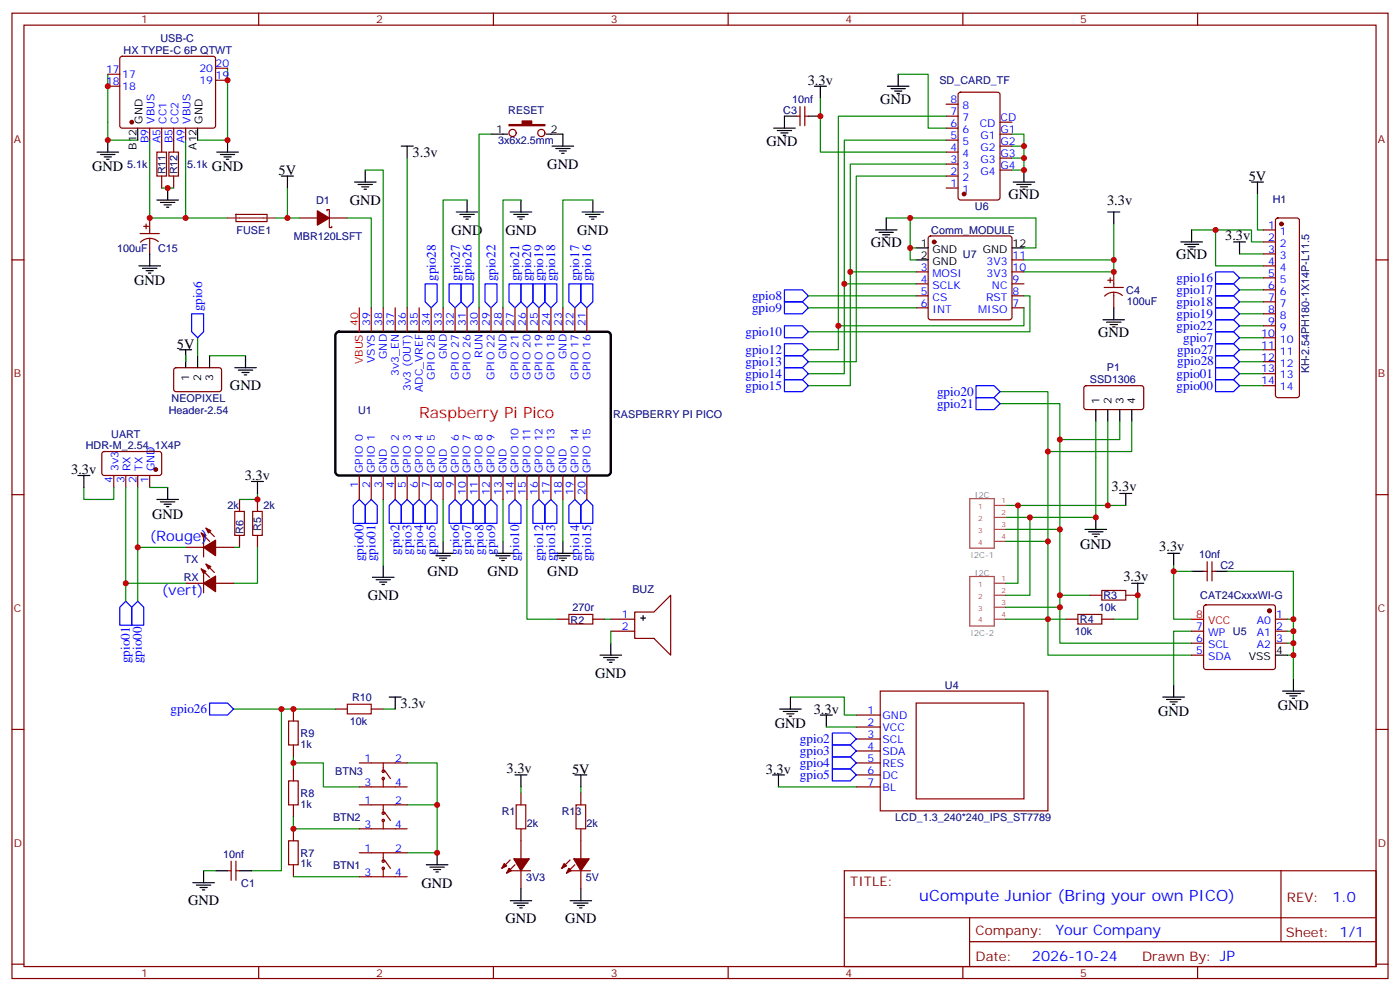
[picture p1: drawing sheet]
<svg xmlns="http://www.w3.org/2000/svg" width="412mm" height="292mm" viewBox="0 0 412 292" stroke-linecap="round" stroke-linejoin="round" font-family="sans-serif">
<g fill="none" stroke="#870000" stroke-width=".35">
<path d="M3.5 3.9h405.4v284.3h-405.4zM7.1 7.4h398.2v277.3h-398.2zM35.5 16.8l.5-.2h26.8l.5 .2 .2 .5-.1 20-.6 .4h-27.1l-.4-.7v-19.7zM76.2 3.9v3.5M145.3 3.9v3.5M214.5 3.9v3.5M283.6 3.9v3.5M352.8 3.9v3.5M31.7 25.4h3.6M31.7 21.9h3.6M44.1 37.7v3.6M47.6 37.7v7.1"/>
<path d="M51.2 37.7v7.1M54.7 37.7v3.6M63.5 20.1h3.5M63.5 23.6h3.5M234.6 34.2h1.1M235.7 31.4v5.6M237.1 34.2h1M237.1 31.4v5.6M278.7 30.7h3.5M278.7 34.2h3.5M278.7 37.7h3.5M282.5 27.4l.4-.2h11l.6 .4 .1 30.6-.5 .7h-11.2l-.6-.4-.1-30.6z"/>
<path d="M294.6 39.5h3.5M294.6 36h3.5M47.6 51.9v3.5M51.2 51.9v3.5M278.7 41.3h3.5M278.7 44.8h3.5M278.7 48.3h3.5M278.7 51.9h3.5M278.7 55.4h3.5M294.6 50.1h3.5M294.6 46.6h3.5M294.6 43h3.5"/>
<path d="M3.5 76.6h3.6M41.3 68.8h5.6M42.3 66.7h1.4M43 66v1.4M44.1 64.2v4.6M44.1 70.2v4.6M46.6 71.2a3.8 3.8 0 0 0-5.2 .1M69.5 63.2l9.1-.1 .1 2.1-9.2 .1zM88.2 64.2h5.3M96.3 62.1v-.4h.7v5.3h.7v-.3M97 64.2h5.3M273.6 69.7l.5-.2h23.3l.5 .2 .2 .5v23.3l-.2 .5-.5 .2h-23.3l-.5-.2-.2-.5v-23.3z"/>
<path d="M298.1 76.6h3.5M372.2 67.7h3.5M372.2 71.3h3.5M372.2 74.8h3.5M372.2 78.3h3.5M375.9 64.4l.5-.2h5.7l.5 .2 .2 .5v51.5l-.3 .5-.4 .2h-5.7l-.5-.2-.2-.5v-51.5zM405.3 76.6h3.6M109.4 90.7v7M112.9 90.7v7M116.4 90.7v7M119.9 90.7v7M123.5 90.7v7"/>
<path d="M127 90.7v7M130.5 90.7v7M134.1 90.7v7M137.6 90.7v7M141.1 90.7v7M144.6 90.7v7M148.2 90.7v7M151.7 90.7v7M155.2 90.7v7M158.7 90.7v7M162.3 90.7v7M165.8 90.7v7"/>
<path d="M169.3 90.7v7M172.9 90.7v7M269.9 80.1h3.5M269.9 83.6h3.5M269.9 87.1h3.5M269.9 90.7h3.5M298.1 80.1h3.5M298.1 83.6h3.5M298.1 87.1h3.5M298.1 90.7h3.5M325.3 84.7h5.6M326.3 82.6h1.4"/>
<path d="M327 81.8v1.5M328.1 80.1v4.6M328.1 86.1v4.6M330.6 87a3.8 3.8 0 0 0-5.2 .2M372.2 81.8h3.5M372.2 85.4h3.5M372.2 88.9h3.5M372.2 92.4h3.5M372.2 96h3.5M372.2 99.5h3.5M51.4 108.5l.5-.2 12.9 .1 .5 .6-.1 5.9-.6 .5-13-.1-.4-.6v-5.7zM319.5 113.8l.5-.2h16.5l.4 .7-.1 5.9-.6 .5-16.5-.1-.4-.7v-5.6z"/>
<path d="M372.2 103h3.5M372.2 106.5h3.5M372.2 110.1h3.5M372.2 113.6h3.5M30.2 133.2l.5-.2 16.5 .1 .4 .6v5.9l-.7 .5-16.5-.1-.4-.7v-5.6zM3.5 145.7h3.6M33.5 140.1v3.5M37 140.1v3.5M40.6 140.1v3.5M44.1 140.1v3.5M59.3 157l2.4 2.5M60 158.4v5.6"/>
<path d="M60.7 155.6l2.4 2.4M70.6 147.1v3.5M70.6 157.7v3.5M75.8 147.1v3.5M75.8 157.7v3.5M105.8 140.1v7M109.4 140.1v7M112.9 140.1v7M116.4 140.1v7M119.9 140.1v7M123.5 140.1v7M127 140.1v7"/>
<path d="M130.5 140.1v7M134.1 140.1v7M137.6 140.1v7M141.1 140.1v7M144.6 140.1v7M148.2 140.1v7M151.7 140.1v7M155.2 140.1v7M158.7 140.1v7M162.3 140.1v7M165.8 140.1v7M169.3 140.1v7"/>
<path d="M172.9 140.1v7M405.3 145.7h3.6M54.7 171.8h5.3M54.7 161.2h5.3M59.3 167.6l2.4 2.4M60 169v5.6M60.7 166.2l2.4 2.4M63.5 171.8h5.3M63.5 161.2h5.3M321 175.3h3.6M331.6 175.3h3.5M354.5 168.3h1.1"/>
<path d="M354.8 178.4l.4-.2h19.8l.5 .2 .2 .5v17.6l-.2 .5-.5 .2h-19.8l-.5-.2-.2-.5v-17.6zM355.6 165.5v5.6M357 165.5v5.6M357 168.3h1.1M164 182.4h3.6M174.6 182.4h3.6M179.9 182.4h7.1M179.9 185.9h7.1M187 180.3h5.6l5-5v17.7l-5-5h-5.6zM314 182.4h3.5M324.6 182.4h3.5M351 185.9h3.5"/>
<path d="M351 189.4h3.5M351 193h3.5M375.7 182.4h3.5M375.7 185.9h3.5M375.7 189.4h3.5M3.5 214.8h3.6M86.4 208.8v3.6M86.4 219.4v3.6M98.8 208.8h3.5M109.4 208.8h3.5M252.2 210.6h7.1M252.2 214.1h7.1"/>
<path d="M252.2 217.7h7.1M259.3 203.6h49.4v35.2h-49.4zM269.9 207.1h31.7v28.2h-31.7zM405.3 214.8h3.6M86.4 226.5v3.5M86.4 237.1v3.5M105.8 224.7h14.1M105.8 231.8h14.1M105.8 237.1h14.1M112.9 224.7v2.5M112.9 229.3v2.5M112.9 237.1v2.4"/>
<path d="M113.2 226.8l1.8 2.5M113.2 239.2l1.8 2.5M153.5 233.5v3.6M171.1 233.5v3.6M252.2 224.7h7.1M252.2 231.8h7.1M252.2 221.2h7.1M252.2 228.2h7.1M67 256.5h1.1M68.1 253.6v5.7M69.5 256.5h1.1M69.5 253.6v5.7"/>
<path d="M86.4 244.1v3.6M86.4 254.7v3.5M105.8 244.1h14.1M105.8 251.2h14.1M105.8 258.2h14.1M112.9 241.7v2.4M112.9 251.2v2.4M112.9 255.8v2.4M113.2 253.3l1.8 2.5M150.3 253.3l-2.5 2.5M150.6 256.5h5.7M151.7 254.7l-2.5 2.5"/>
<path d="M153.5 244.1v8.8M153.5 256.5v5.3M167.9 253.3l-2.4 2.5M168.3 256.5h5.6M169.3 254.7l-2.4 2.5M171.1 244.1v8.8M171.1 256.5v5.3M248.7 256.5h156.6v28.2h-156.6zM377.3 256.5v20.9M248.7 270.3h156.5M285.6 277.4h119.6M285.6 270.3v14.1"/>
<path d="M3.5 284h3.6M76.2 284.7v3.5M145.3 284.7v3.5M214.5 284.7v3.5M283.6 284.7v3.5M352.8 284.7v3.5M405.3 284h3.6"/>
<circle cx="151" cy="39.2" r="1.06"/>
<circle cx="159.5" cy="39.2" r="1.06"/>
<circle cx="112.9" cy="239.5" r=".35"/>
<circle cx="112.9" cy="227.2" r=".35"/>
<circle cx="112.9" cy="229.3" r=".35"/>
<circle cx="112.9" cy="253.6" r=".35"/>
<circle cx="112.9" cy="255.8" r=".35"/>
<circle cx="112.9" cy="241.7" r=".35"/>
</g>
<g fill="none" stroke="#008700" stroke-width=".35">
<path d="M31.7 21.9v19.4h8.9M67 20.1v21.2h-8.8M144.6 39.5h-3.5v51.2M241.7 28.9v15.9h37M264.6 21.9h8.8v15.8h5.3M278.7 34.2h-31.8v68.8h-8.8M298.1 39.5h3.5v3.5h-3.5M44.1 41.3v22.9h22.9M47.6 55.4h3.6M54.7 41.3v22.9M84.7 55.4v8.8h3.5M107.6 50.1h5.3v40.6"/>
<path d="M119.9 46.6v44.1M137.6 58.9h-7.1v31.8M153.5 58.9h-5.3v31.8M174.6 58.9h-8.8v31.8M278.7 41.3h-30v68.8h-10.6M278.7 48.3h-28.2v65.3h-12.4M278.7 51.9h-26.5v54.6h-14.1M301.6 46.6v3.5h-3.5M301.6 43v3.6h-3.5M370.4 57.2v10.5h1.8M81.1 64.2h3.6M102.3 64.2h7.1v26.5"/>
<path d="M261.1 64.2h7v8.8M268.1 64.2h37.1v8.8h-3.6M269.9 73h-1.8v3.6h1.8M301.6 76.6h26.5v3.5h-26.5M328.1 66v10.6M351 67.7h17.7v3.6h3.5M358.1 67.7v10.6h14.1M365.1 74.8h7.1M58.2 99.5v5.3M238.1 87.1h31.8M238.1 90.7h31.8M248.7 83.6h21.2"/>
<path d="M250.5 80.1h19.4M301.6 87.1h1.8v10.6h-65.3M301.6 90.7v5.3h-54.7M365.1 99.5h7.1M365.1 96h7.1M365.1 92.4h7.1M365.1 88.9h7.1M365.1 85.4h7.1M365.1 81.8h7.1M54.7 104.8v1.7M61.7 104.8h10.6M294.6 115.4h14.1v44.1"/>
<path d="M294.6 118.9h17.6v37M365.1 113.6h7.1M365.1 110.1h7.1M365.1 106.5h7.1M365.1 103h7.1M322.8 124.2v28.2h-26.5M326.3 124.2v24.7h-30M329.8 124.2v5.3h-17.6M333.4 124.2v8.8h-24.7M24.7 143.6v3.5h8.8v-3.5M37 143.6v33.5M40.6 143.6v33.5"/>
<path d="M44.1 143.6h5.3M75.8 145.3v1.8h-5.2M112.9 147.1v19.4M130.5 147.1v12.4M148.2 147.1v12.4M155.2 147.1v35.3h8.8M165.8 147.1v12.4M296.3 155.9h15.9v33.5h38.8M296.3 159.5h12.4v33.5h42.3M299.9 148.9v22.9h-3.6M303.4 152.4v22.9h-7.1M326.3 148.9h5.3"/>
<path d="M37 171.8h17.7M40.6 161.2h14.1M68.8 161.2h1.8M75.8 161.2v10.6h-7M296.3 178.9h15.9M312.2 175.3h8.8M335.1 175.3v7.1h-7M345.7 166.5v15.9h5.3M345.7 168.3h5.3M361.6 168.3h19.4v14.1M178.2 182.4h1.7M179.9 185.9v3.5"/>
<path d="M296.3 182.4h17.7M351 185.9h-5.3v15.9M379.2 193h1.8v7M379.2 182.4h1.8v3.5h-1.8M381 185.9v3.5h-1.8M381 189.4v3.6M68.8 208.8h30M82.9 208.8v47.7h-8.8M112.9 208.8h3.5M232.8 205.3h15.9v5.3h3.5M243.4 214.1h8.8M86.4 223v1.7h8.8v7.1h10.6"/>
<path d="M86.4 224.7v1.8M119.9 224.7h8.9v12.4M119.9 237.1h8.9v14.1h-8.9M153.5 231.8v1.7M171.1 231.8v1.7M229.3 231.8h22.9M60 256.5h3.5M86.4 240.6v3.5h19.4M86.4 258.2h19.4"/>
</g>
<g fill="#870000" stroke="#870000" stroke-width=".35">
<path d="M60.7 166.2l1.4 .7-.7 .7z"/>
<path d="M59.3 167.6l1.4 .7-.7 .7z"/>
<path d="M60 171.8l3.5-2.1v4.6z"/>
<path d="M60.7 155.6l1.4 .7-.7 .7z"/>
<path d="M59.3 157l1.4 .7-.7 .7z"/>
<path d="M60 161.2l3.5-2.1v4.6z"/>
<path d="M148.5 254.4l.7 .7-1.4 .7z"/>
<path d="M149.9 255.8l.7 .7-1.4 .7z"/>
<path d="M151.3 252.9h4.6l-2.4 3.6z"/>
<path d="M149.9 36.7h3.9v-1.1h2.8v1.1h3.9v.3h-10.6z"/>
<path d="M93.5 62.1l3.5 2.1-3.5 2.1z"/>
<path d="M166.2 254.4l.7 .7-1.4 .7z"/>
<path d="M167.6 255.8l.7 .7-1.4 .7z"/>
<path d="M169 252.9h4.6l-2.5 3.6z"/>
<circle cx="377.5" cy="66" r=".53"/>
<circle cx="373.9" cy="179.9" r=".53"/>
<circle cx="284" cy="57.2" r=".53"/>
<circle cx="275.2" cy="71.3" r=".53"/>
<circle cx="38.8" cy="36" r=".53"/>
<circle cx="45.9" cy="138.3" r=".53"/>
</g>
<g fill="none" stroke="#a10000" stroke-width=".35">
<path d="M46.2 44.8h2.8v7.1h-2.8zM49.7 44.8h2.9v7.1h-2.9zM69.1 150.6h2.9v7.1h-2.9zM74.4 150.6h2.9v7.1h-2.9zM324.6 173.9h7v2.8h-7zM167.6 181h7v2.8h-7zM317.5 181h7.1v2.8h-7.1zM85 212.4h2.8v7h-2.8zM102.3 207.4h7.1v2.9h-7.1zM85 230h2.8v7.1h-2.8zM152 237.1h2.9v7h-2.9zM169.7 237.1h2.8v7h-2.8z"/>
<path d="M85 247.7h2.8v7h-2.8z"/>
</g>
<g fill="none" stroke="#000" stroke-width=".35">
<path d="M40.6 37.7v3.6M58.2 37.7v3.6M144.6 39.5h5M160.9 39.5h4.9v3.5M227.9 37.7h6.3M229 38.5h4.2M230 39.2h2.1M230.7 39.9h.7M234.6 34.2h-3.5v3.5M238.1 34.2h3.6M239.9 25.4h3.5M241.7 25.4v3.5"/>
<path d="M261.4 25.4h6.4M262.5 26.1h4.2M263.5 26.8h2.1M264.2 27.5h.7M264.6 21.9v3.5M28.6 44.8h6.3M29.6 45.5h4.3M30.7 46.2h2.1M31.4 46.9h.7M31.7 41.3v3.5M46.2 58.9h6.4M47.3 59.6h4.2"/>
<path d="M49.4 55.4v3.5M63.9 44.8h6.3M64.9 45.5h4.2M66 46.2h2.1M66.7 46.9h.7M67 41.3v3.5M82.9 51.9h3.5M84.7 51.9v3.5M104.4 53.6h6.4M105.5 54.3h4.2M106.5 55h2.2M107.2 55.7h.7"/>
<path d="M107.6 50.1v3.5M118.2 43h3.5M119.9 43v3.6M137.6 58.9v3.5M153.5 58.9v3.5M162.6 43h6.4M163.7 43.7h4.2M164.7 44.5h2.2M165.5 45.2h.7M174.6 58.9v3.5M298.4 53.6h6.4M299.5 54.3h4.2"/>
<path d="M300.6 55h2.1M301.3 55.7h.7M301.6 50.1v3.5M368.7 53.6h3.5M370.4 53.6v3.6M40.9 78.3h6.4M42 79h4.2M43 79.7h2.2M44.1 74.8v3.5M48.3 60.3h2.1M49 61h.7M134.4 62.4h6.4"/>
<path d="M135.5 63.1h4.2M136.5 63.9h2.1M137.2 64.6h.7M150.3 62.4h6.3M151.3 63.1h4.3M152.4 63.9h2.1M153.1 64.6h.7M171.4 62.4h6.4M172.5 63.1h4.2M173.6 63.9h2.1M174.3 64.6h.7M257.9 67.7h6.3"/>
<path d="M258.9 68.4h4.3M260 69.1h2.1M260.7 69.9h.7M261.1 64.2v3.5M269.9 73h3.5M269.9 76.6h3.5M298.1 73h3.5M326.3 62.4h3.5M328.1 62.4v3.6M347.8 71.3h6.4M348.9 72h4.2M350 72.7h2.1"/>
<path d="M350.7 73.4h.7M351 67.7v3.6M363.4 71.3h3.5M365.1 71.3v3.5M43.7 80.4h.7M324.9 94.2h6.4M326 94.9h4.2M327 95.6h2.1M327.7 96.3h.7M328.1 90.7v3.5M52.9 103h3.5M54.7 103v5.3"/>
<path d="M58.2 104.8v3.5M61.7 104.8v3.5M69.1 108.3h6.4M70.2 109h4.2M71.3 109.7h2.1M72 110.4h.7M72.3 104.8v3.5M322.8 120.7v3.5M326.3 120.7v3.5M329.8 120.7v3.5M333.4 120.7v3.5M22.9 140.1h3.6"/>
<path d="M24.7 140.1v3.5M46.2 147.1h6.4M47.3 147.8h4.2M48.3 148.5h2.1M49 149.2h.7M49.4 143.6v3.5M74.1 141.8h3.5M75.8 141.8v3.5M130.5 159.5v3.5M148.2 159.5v3.5M165.8 159.5v3.5M319.6 155.9h6.4"/>
<path d="M320.7 156.6h4.2M321.7 157.3h2.1M322.4 158h.7M322.8 152.4v3.5M329.8 145.3h3.6M331.6 145.3v3.6M109.7 170h6.4M110.8 170.7h4.2M111.8 171.5h2.1M112.5 172.2h.7M112.9 166.5v3.5M127.4 163h6.3"/>
<path d="M128.4 163.7h4.2M129.5 164.4h2.1M130.2 165.1h.7M145 163h6.3M146 163.7h4.3M147.1 164.4h2.1M147.8 165.1h.7M162.6 163h6.4M163.7 163.7h4.2M164.7 164.4h2.2M165.5 165.1h.7M333.4 171.8h3.5"/>
<path d="M335.1 171.8v3.5M344 163h3.5M345.7 163v3.5M351 168.3h3.5M358.1 168.3h3.5M176.7 193h6.4M177.8 193.7h4.2M178.9 194.4h2.1M179.6 195.1h.7M179.9 189.4v3.6M188.7 182h1.4M189.4 181.3v1.4"/>
<path d="M375.7 193h3.5M114.7 205.3h3.5M116.4 205.3v3.5M229.7 208.8h6.3M230.7 209.6h4.2M231.8 210.3h2.1M232.5 211h.7M232.8 205.3v3.5M241.7 210.6h3.5M243.4 210.6v3.5M342.5 205.3h6.4M343.6 206h4.2"/>
<path d="M344.7 206.7h2.1M345.4 207.4h.7M345.7 201.8v3.5M377.8 203.6h6.4M378.9 204.3h4.2M379.9 205h2.2M380.6 205.7h.8M381 200v3.6M151.7 228.2h3.5M153.5 228.2v3.6M169.3 228.2h3.6M171.1 228.2v3.6"/>
<path d="M227.5 228.2h3.6M229.3 228.2v3.6M56.8 260h6.3M60 256.5v3.5M63.5 256.5h3.5M70.6 256.5h3.5M125.6 254.7h6.3M126.6 255.4h4.3M127.7 256.1h2.1M128.4 256.8h.7M128.8 251.2v3.5M57.9 260.7h4.2"/>
<path d="M58.9 261.4h2.1M59.6 262.1h.7M150.3 265.3h6.3M151.3 266h4.3M152.4 266.7h2.1M153.1 267.4h.7M153.5 261.8v3.5M167.9 265.3h6.4M169 266h4.2M170 266.7h2.2M170.7 267.4h.7M171.1 261.8v3.5"/>
</g>
<g fill="none" stroke="#00f" stroke-width=".35">
<path d="M56.4 92.4h3.6v5.3l-1.8 1.8-1.8-1.8zM125.2 83.6h3.6v5.3l-1.8 1.8-1.8-1.8zM132.3 83.6h3.5v5.3l-1.7 1.8-1.8-1.8zM135.8 83.6h3.5v5.3l-1.7 1.8-1.8-1.8zM142.9 83.6h3.5v5.3l-1.8 1.8-1.7-1.8zM149.9 83.6h3.6v5.3l-1.8 1.8-1.8-1.8zM153.5 83.6h3.5v5.3l-1.8 1.8-1.7-1.8zM157 83.6h3.5v5.3l-1.8 1.8-1.7-1.8zM160.5 83.6h3.5v5.3l-1.7 1.8-1.8-1.8zM167.6 83.6h3.5v5.3l-1.8 1.8-1.7-1.8zM171.1 83.6h3.5v5.3l-1.7 1.8-1.8-1.8zM231.1 96h5.3l1.7 1.7-1.7 1.8h-5.3z"/>
<path d="M231.1 85.4h5.3l1.7 1.7-1.7 1.8h-5.3zM231.1 88.9h5.3l1.7 1.8-1.7 1.7h-5.3zM358.1 80.1h5.3l1.7 1.7-1.7 1.8h-5.3zM358.1 87.1h5.3l1.7 1.8-1.7 1.8h-5.3zM358.1 83.6h5.3l1.7 1.8-1.7 1.7h-5.3zM358.1 90.7h5.3l1.7 1.7-1.7 1.8h-5.3zM358.1 94.2h5.3l1.7 1.8-1.7 1.7h-5.3zM358.1 97.7h5.3l1.7 1.8-1.7 1.7h-5.3zM231.1 101.2h5.3l1.7 1.8-1.7 1.8h-5.3zM231.1 108.3h5.3l1.7 1.8-1.7 1.7h-5.3zM231.1 104.8h5.3l1.7 1.7-1.7 1.8h-5.3zM231.1 111.8h5.3l1.7 1.8-1.7 1.8h-5.3z"/>
<path d="M287.5 113.6h5.3l1.8 1.8-1.8 1.7h-5.3zM287.5 117.1h5.3l1.8 1.8-1.8 1.8h-5.3zM358.1 101.2h5.3l1.7 1.8-1.7 1.8h-5.3zM358.1 104.8h5.3l1.7 1.7-1.7 1.8h-5.3zM358.1 108.3h5.3l1.7 1.8-1.7 1.7h-5.3zM358.1 111.8h5.3l1.7 1.8-1.7 1.8h-5.3zM105.8 147.1l1.8 1.8v5.3h-3.5v-5.3zM109.4 147.1l1.7 1.8v5.3h-3.5v-5.3zM116.4 147.1l1.8 1.8v5.3h-3.5v-5.3zM119.9 147.1l1.8 1.8v5.3h-3.5v-5.3zM123.5 147.1l1.7 1.8v5.3h-3.5v-5.3zM127 147.1l1.8 1.8v5.3h-3.6v-5.3z"/>
<path d="M134.1 147.1l1.7 1.8v5.3h-3.5v-5.3zM137.6 147.1l1.7 1.8v5.3h-3.5v-5.3zM141.1 147.1l1.8 1.8v5.3h-3.6v-5.3zM144.6 147.1l1.8 1.8v5.3h-3.5v-5.3zM151.7 147.1l1.8 1.8v5.3h-3.6v-5.3zM158.7 147.1l1.8 1.8v5.3h-3.5v-5.3zM162.3 147.1l1.7 1.8v5.3h-3.5v-5.3zM169.3 147.1l1.8 1.8v5.3h-3.5v-5.3zM172.9 147.1l1.7 1.8v5.3h-3.5v-5.3zM37 177.1l1.8 1.8v5.3h-3.5v-5.3zM40.6 177.1l1.7 1.8v5.3h-3.5v-5.3zM61.7 207.1h5.3l1.8 1.7-1.8 1.8h-5.3z"/>
<path d="M245.2 215.9h5.3l1.7 1.8-1.7 1.7h-5.3zM245.2 219.4h5.3l1.7 1.8-1.7 1.8h-5.3zM245.2 223h5.3l1.7 1.7-1.7 1.8h-5.3zM245.2 226.5h5.3l1.7 1.7-1.7 1.8h-5.3z"/>
</g>
<path d="M285.7 146.9h7.2v14.6h-7.2zM292.9 148.9h3.4M292.9 152.4h3.4M292.9 155.9h3.4M292.9 159.5h3.4M285.7 169.8h7.2v14.6h-7.2zM292.9 171.8h3.4M292.9 175.3h3.4M292.9 178.9h3.4M292.9 182.4h3.4" fill="none" stroke="#a64a4a" stroke-width=".35"/>
<path d="M105.8 90.7v7M351 182.4h3.5" fill="none" stroke="#f00" stroke-width=".35"/>
<path d="M67 64.2h14.1" fill="none" stroke="#8c2424" stroke-width=".35"/>
<path d="M99 98.2l.8-.5 79.4 .1 .5 .4 .2 .6v40.5l-.5 .5-.5 .3-79.4-.1-.5-.4-.2-.6v-40.2z" fill="none" stroke="#000" stroke-width=".71"/>
<g fill="#c00">
<circle cx="308.7" cy="133" r=".88"/>
<circle cx="312.2" cy="129.5" r=".88"/>
<circle cx="312.2" cy="175.3" r=".88"/>
<circle cx="308.7" cy="182.4" r=".88"/>
<circle cx="308.7" cy="159.5" r=".88"/>
<circle cx="335.1" cy="175.3" r=".88"/>
<circle cx="381" cy="185.9" r=".88"/>
<circle cx="381" cy="193" r=".88"/>
<circle cx="381" cy="189.4" r=".88"/>
<circle cx="86.4" cy="208.8" r=".88"/>
<circle cx="86.4" cy="244.1" r=".88"/>
<circle cx="82.9" cy="208.8" r=".88"/>
<circle cx="86.4" cy="224.7" r=".88"/>
<circle cx="128.8" cy="237.1" r=".88"/>
<circle cx="128.8" cy="251.2" r=".88"/>
<circle cx="246.9" cy="96" r=".88"/>
<circle cx="301.6" cy="50.1" r=".88"/>
<circle cx="301.6" cy="46.6" r=".88"/>
<circle cx="301.6" cy="43" r=".88"/>
<circle cx="268.1" cy="73" r=".88"/>
<circle cx="268.1" cy="64.2" r=".88"/>
<circle cx="328.1" cy="76.6" r=".88"/>
<circle cx="248.7" cy="83.6" r=".88"/>
<circle cx="250.5" cy="80.1" r=".88"/>
<circle cx="67" cy="41.3" r=".88"/>
<circle cx="67" cy="23.6" r=".88"/>
<circle cx="31.8" cy="25.4" r=".88"/>
<circle cx="31.8" cy="41.3" r=".88"/>
<circle cx="345.7" cy="168.3" r=".88"/>
<circle cx="381" cy="182.4" r=".88"/>
<circle cx="358.1" cy="67.7" r=".88"/>
<circle cx="322.8" cy="152.4" r=".88"/>
<circle cx="312.2" cy="155.9" r=".88"/>
<circle cx="312.2" cy="178.9" r=".88"/>
<circle cx="303.4" cy="152.4" r=".88"/>
<circle cx="299.9" cy="148.9" r=".88"/>
<circle cx="326.3" cy="148.9" r=".88"/>
<circle cx="40.6" cy="161.2" r=".88"/>
<circle cx="37" cy="171.8" r=".88"/>
<circle cx="75.8" cy="147.1" r=".88"/>
<circle cx="54.7" cy="64.2" r=".88"/>
<circle cx="49.4" cy="55.4" r=".88"/>
<circle cx="84.7" cy="64.2" r=".88"/>
<circle cx="44.1" cy="64.2" r=".88"/>
<circle cx="328.1" cy="80.1" r=".88"/>
<circle cx="241.7" cy="34.2" r=".88"/>
</g>
<text font-size="4.6" fill="#f00" x="123.5" y="123.1">Raspberry Pi Pico</text>
<text font-size="4.6" fill="#00f" x="270.8" y="265.5">uCompute Junior (Bring your own PICO)</text>
<g font-size="4.2">
<text x="237.9" y="25">3.3v</text>
<text x="259.3" y="30.7">GND</text>
<text x="121.5" y="46.2">3.3v</text>
<text x="225.8" y="43">GND</text>
<text x="27.2" y="50.4">GND</text>
<text x="62.4" y="50.4">GND</text>
<text x="82.1" y="51.5">5V</text>
<text x="161.2" y="49.7">GND</text>
<text x="367.8" y="53.3">5V</text>
<text x="297" y="58.6">GND</text>
<text x="103" y="60.3">GND</text>
<text x="326.1" y="60.3">3.3v</text>
<text x="133" y="69.1">GND</text>
<text x="148.9" y="69.1">GND</text>
<text x="170" y="69.1">GND</text>
<text x="360.9" y="70.6">3.3v</text>
<text x="256.5" y="72.7">GND</text>
<text x="346.4" y="76.2">GND</text>
<text x="39.5" y="84">GND</text>
<text x="323.5" y="99.2">GND</text>
<text x="52.1" y="102.7">5V</text>
<text x="67.7" y="115">GND</text>
<text x="21" y="139.7">3.3v</text>
<text x="72.1" y="141.4">3.3v</text>
<text x="327.4" y="144.6">3.3v</text>
<text x="44.8" y="152.8">GND</text>
<text x="318.2" y="161.6">GND</text>
<text x="341.5" y="162.3">3.3v</text>
<text x="125.9" y="169.7">GND</text>
<text x="143.6" y="169.7">GND</text>
<text x="161.2" y="169.7">GND</text>
<text x="330.9" y="171.1">3.3v</text>
<text x="108.3" y="176.7">GND</text>
<text x="175.3" y="199.7">GND</text>
<text x="118" y="208.5">3.3v</text>
<text x="376.4" y="209.2">GND</text>
<text x="228.2" y="214.5">GND</text>
<text x="239.7" y="210.3">3.3v</text>
<text x="341.1" y="211">GND</text>
<text x="149.2" y="227.5">3.3v</text>
<text x="168.5" y="227.9">5V</text>
<text x="225.6" y="227.9">3.3v</text>
<text x="124.2" y="261.4">GND</text>
<text x="55.4" y="266.7">GND</text>
<text x="148.9" y="272">GND</text>
<text x="166.5" y="272">GND</text>
</g>
<g font-size="4.2" fill="#00f">
<text x="44.1" y="159.5">(Rouge)</text>
<text x="47.6" y="175.3">(vert)</text>
<text x="392.5" y="265.7">1.0</text>
<text x="310.9" y="275.3">Your Company</text>
<text x="304" y="283.1">2026-10-24</text>
</g>
<g font-size="3.9" fill="#00f">
<text x="128.4" y="82.8" transform="rotate(-90 128.4 82.8)">gpio28</text>
<text x="135.5" y="82.8" transform="rotate(-90 135.5 82.8)">gpio27</text>
<text x="138.9" y="82.9" transform="rotate(-90 138.9 82.9)">gpio26</text>
<text x="145.9" y="82.9" transform="rotate(-90 145.9 82.9)">gpio22</text>
<text x="153" y="82.9" transform="rotate(-90 153 82.9)">gpio21</text>
<text x="156.5" y="82.9" transform="rotate(-90 156.5 82.9)">gpio20</text>
<text x="160" y="82.9" transform="rotate(-90 160 82.9)">gpio19</text>
<text x="163.6" y="82.9" transform="rotate(-90 163.6 82.9)">gpio18</text>
<text x="170.6" y="82.9" transform="rotate(-90 170.6 82.9)">gpio17</text>
<text x="174.2" y="82.9" transform="rotate(-90 174.2 82.9)">gpio16</text>
<text x="346.6" y="83.1">gpio16</text>
<text x="221.5" y="88.4">gpio8</text>
<text x="346.6" y="86.6">gpio17</text>
<text x="59.6" y="91.7" transform="rotate(-90 59.6 91.7)">gpio6</text>
<text x="221.5" y="91.9">gpio9</text>
<text x="346.6" y="90.1">gpio18</text>
<text x="346.6" y="93.7">gpio19</text>
<text x="219.6" y="99">gpio10</text>
<text x="346.6" y="97.2">gpio22</text>
<text x="348.5" y="100.6">gpio7</text>
<text x="219.6" y="104.3">gpio12</text>
<text x="219.6" y="107.8">gpio13</text>
<text x="346.8" y="104.1">gpio27</text>
<text x="346.8" y="107.7">gpio28</text>
<text x="219.6" y="111.3">gpio14</text>
<text x="346.6" y="111.3">gpio01</text>
<text x="219.6" y="114.9">gpio15</text>
<text x="276" y="116.6">gpio20</text>
<text x="346.6" y="114.8">gpio00</text>
<text x="276" y="120.1">gpio21</text>
<text x="107.1" y="165.3" transform="rotate(-90 107.1 165.3)">gpio00</text>
<text x="110.6" y="165.3" transform="rotate(-90 110.6 165.3)">gpio01</text>
<text x="117.7" y="163.4" transform="rotate(-90 117.7 163.4)">gpio2</text>
<text x="121.2" y="163.4" transform="rotate(-90 121.2 163.4)">gpio3</text>
<text x="124.7" y="163.4" transform="rotate(-90 124.7 163.4)">gpio4</text>
<text x="128.2" y="163.4" transform="rotate(-90 128.2 163.4)">gpio5</text>
<text x="135.3" y="163.4" transform="rotate(-90 135.3 163.4)">gpio6</text>
<text x="138.7" y="163.4" transform="rotate(-90 138.7 163.4)">gpio7</text>
<text x="142.4" y="163.4" transform="rotate(-90 142.4 163.4)">gpio8</text>
<text x="145.9" y="163.4" transform="rotate(-90 145.9 163.4)">gpio9</text>
<text x="153" y="165.3" transform="rotate(-90 153 165.3)">gpio10</text>
<text x="160" y="165.3" transform="rotate(-90 160 165.3)">gpio12</text>
<text x="163.5" y="165.3" transform="rotate(-90 163.5 165.3)">gpio13</text>
<text x="170.6" y="165.3" transform="rotate(-90 170.6 165.3)">gpio14</text>
<text x="174.1" y="165.3" transform="rotate(-90 174.1 165.3)">gpio15</text>
<text x="38.3" y="195.3" transform="rotate(-90 38.3 195.3)">gpio01</text>
<text x="41.8" y="195.3" transform="rotate(-90 41.8 195.3)">gpio00</text>
<text x="50.2" y="210.1">gpio26</text>
<text x="235.6" y="218.9">gpio2</text>
<text x="235.6" y="222.4">gpio3</text>
<text x="235.6" y="226">gpio4</text>
<text x="235.6" y="229.5">gpio5</text>
</g>
<g font-size="3.9" fill="#800">
<text x="250.5" y="261.1">TITLE:</text>
<text x="379.1" y="265.7">REV:</text>
<text x="287.4" y="275.3">Company:</text>
<text x="378.7" y="275.9">Sheet: 1/1</text>
<text x="287.4" y="282.9">Date:</text>
<text x="336.4" y="283">Drawn By: JP</text>
</g>
<g font-size="3.2" fill="#800">
<text x="41.6" y="6.9">1</text>
<text x="110.8" y="6.9">2</text>
<text x="179.9" y="6.9">3</text>
<text x="249.1" y="6.9">4</text>
<text x="318.2" y="6.9">5</text>
<text x="4.1" y="42">A</text>
<text x="405.9" y="42">A</text>
<text x="4.1" y="111.1">B</text>
<text x="405.9" y="111.1">B</text>
<text x="4.1" y="180.3">C</text>
<text x="405.9" y="180.3">C</text>
<text x="4.1" y="249.4">D</text>
<text x="405.9" y="249.4">D</text>
<text x="41.6" y="287.7">1</text>
<text x="110.8" y="287.7">2</text>
<text x="179.9" y="287.7">3</text>
<text x="249.1" y="287.7">4</text>
<text x="318.2" y="287.7">5</text>
</g>
<g font-size="3.2" fill="#000080">
<text x="36.4" y="16">HX TYPE-C 6P QTWT</text>
<text x="47.3" y="12.3">USB-C</text>
<text x="276.7" y="24.8">SD_CARD_TF</text>
<text x="149.7" y="33.6">RESET</text>
<text x="230.7" y="33.6">C3</text>
<text x="233.3" y="30.3">10nf</text>
<text x="146.7" y="42.4">3x6x2.5mm</text>
<text x="37.5" y="49.5">5.1k</text>
<text x="48.8" y="51.4" transform="rotate(-90 48.8 51.4)">R11</text>
<text x="52.3" y="51.3" transform="rotate(-90 52.3 51.3)">R12</text>
<text x="55.1" y="49.5">5.1k</text>
<text x="374.9" y="59.9">H1</text>
<text x="93.1" y="60">D1</text>
<text x="287.2" y="61.8">U6</text>
<text x="69.7" y="68.9">FUSE1</text>
<text x="86.6" y="70.6">MBR120LSFT</text>
<text x="274.3" y="68.9">Comm_MODULE</text>
<text x="34.5" y="74.2">100uF</text>
<text x="46.6" y="74.1">C15</text>
<text x="283.6" y="76">U7</text>
<text x="331.8" y="86.5">C4</text>
<text x="331.9" y="89.7">100uF</text>
<text x="321" y="112.9">SSD1306</text>
<text x="326.1" y="109.4">P1</text>
<text x="385.6" y="110" transform="rotate(-90 385.6 110)">KH-2.54PH180-1X14P-L11.5</text>
<text x="50.5" y="118.3">NEOPIXEL</text>
<text x="49.7" y="121.8">Header-2.54</text>
<text x="105.5" y="121.8">U1</text>
<text x="180.6" y="123.2">RASPBERRY PI PICO</text>
<text x="32.8" y="128.9">UART</text>
<text x="25.3" y="132.3">HDR-M_2.54_1X4P</text>
<text x="67" y="150">2k</text>
<text x="77.6" y="150">2k</text>
<text x="71.7" y="157.2" transform="rotate(-90 71.7 157.2)">R6</text>
<text x="77" y="156.3" transform="rotate(-90 77 156.3)">R5</text>
<text x="54.3" y="165.9">TX</text>
<text x="353.3" y="164.4">10nf</text>
<text x="359.5" y="167.7">C2</text>
<text x="54.2" y="171.2">RX</text>
<text x="168.7" y="180">270r</text>
<text x="186.3" y="174.7">BUZ</text>
<text x="325.1" y="176.5">R3</text>
<text x="353.6" y="176.5">CAT24CxxxWI-G</text>
<text x="168.1" y="183.8">R2</text>
<text x="318.1" y="183.5">R4</text>
<text x="323.7" y="180">10k</text>
<text x="316.6" y="187.1">10k</text>
<text x="363.2" y="187.1">U5</text>
<text x="278.4" y="202.9">U4</text>
<text x="103.7" y="206.5">R10</text>
<text x="103.1" y="213.5">10k</text>
<text x="88.5" y="220.2">1k</text>
<text x="88.5" y="217.1">R9</text>
<text x="98.8" y="228.2">BTN3</text>
<text x="88.5" y="237.9">1k</text>
<text x="88.5" y="234.7">R8</text>
<text x="98.1" y="241.8">BTN2</text>
<text x="147.8" y="240">R1</text>
<text x="155.1" y="243.5">2k</text>
<text x="165.5" y="240">R13</text>
<text x="172.8" y="243.5">2k</text>
<text x="263.7" y="241.7">LCD_1.3_240*240_IPS_ST7789</text>
<text x="65.8" y="252.6">10nf</text>
<text x="88.5" y="255.5">1k</text>
<text x="88.5" y="252.4">R7</text>
<text x="98.1" y="255.9">BTN1</text>
<text x="71.1" y="261.1">C1</text>
<text x="155" y="259.4">3V3</text>
<text x="172.6" y="259.4">5V</text>
</g>
<g font-size="3.2" fill="#00f">
<text x="31.2" y="21.5">17</text>
<text x="36" y="22.9">17</text>
<text x="58.8" y="21.2">20</text>
<text x="63.5" y="19.8">20</text>
<text x="63.5" y="23.3">19</text>
<text x="31.2" y="25">18</text>
<text x="36" y="26.5">18</text>
<text x="58.8" y="24.7">19</text>
<text x="280" y="30.3">8</text>
<text x="280" y="33.9">7</text>
<text x="283.5" y="32.1">8</text>
<text x="283.5" y="35.6">7</text>
<text x="294.7" y="35.6">CD</text>
<text x="45.5" y="36.4" transform="rotate(-90 45.5 36.4)">VBUS</text>
<text x="49" y="36.4" transform="rotate(-90 49 36.4)">CC1</text>
<text x="52.6" y="36.4" transform="rotate(-90 52.6 36.4)">CC2</text>
<text x="56.1" y="36.4" transform="rotate(-90 56.1 36.4)">VBUS</text>
<text x="280" y="37.4">6</text>
<text x="280" y="40.9">5</text>
<text x="283.5" y="39.2">6</text>
<text x="288.6" y="37.4">CD</text>
<text x="288.8" y="40.9">G1</text>
<text x="294.7" y="39.2">G1</text>
<text x="43.7" y="42.1" transform="rotate(-90 43.7 42.1)">B9</text>
<text x="47.3" y="42.1" transform="rotate(-90 47.3 42.1)">A5</text>
<text x="50.8" y="42.1" transform="rotate(-90 50.8 42.1)">B5</text>
<text x="54.3" y="42.1" transform="rotate(-90 54.3 42.1)">A9</text>
<text x="280" y="44.5">4</text>
<text x="280" y="48">3</text>
<text x="283.5" y="42.7">5</text>
<text x="283.5" y="46.2">4</text>
<text x="288.8" y="48">G3</text>
<text x="288.8" y="44.5">G2</text>
<text x="294.7" y="46.2">G3</text>
<text x="294.7" y="42.7">G2</text>
<text x="280" y="51.5">2</text>
<text x="283.5" y="49.7">3</text>
<text x="283.5" y="53.3">2</text>
<text x="288.8" y="51.5">G4</text>
<text x="294.7" y="49.7">G4</text>
<text x="280" y="55">1</text>
<text x="283.5" y="56.8">1</text>
<text x="373.5" y="67.4">1</text>
<text x="373.5" y="70.9">2</text>
<text x="377" y="69.1">1</text>
<text x="290.6" y="78">3V3</text>
<text x="298.3" y="76.2">11</text>
<text x="373.5" y="74.4">3</text>
<text x="373.5" y="78">4</text>
<text x="377" y="72.7">2</text>
<text x="377" y="76.2">3</text>
<text x="271.2" y="79.7">3</text>
<text x="271.2" y="83.3">4</text>
<text x="274.7" y="81.5">MOSI</text>
<text x="290.6" y="81.5">3V3</text>
<text x="298.3" y="83.3">9</text>
<text x="298.3" y="79.7">10</text>
<text x="373.5" y="81.5">5</text>
<text x="377" y="79.7">4</text>
<text x="377" y="83.3">5</text>
<text x="271.2" y="86.8">5</text>
<text x="274.7" y="85">SCLK</text>
<text x="274.7" y="88.5">CS</text>
<text x="290.5" y="88.5">RST</text>
<text x="292.2" y="85">NC</text>
<text x="298.3" y="86.8">8</text>
<text x="373.5" y="85">6</text>
<text x="373.5" y="88.5">7</text>
<text x="377" y="86.8">6</text>
<text x="109" y="96" transform="rotate(-90 109 96)">39</text>
<text x="112.5" y="96" transform="rotate(-90 112.5 96)">38</text>
<text x="116.1" y="96" transform="rotate(-90 116.1 96)">37</text>
<text x="119.6" y="96" transform="rotate(-90 119.6 96)">36</text>
<text x="123.1" y="96" transform="rotate(-90 123.1 96)">35</text>
<text x="126.6" y="96" transform="rotate(-90 126.6 96)">34</text>
<text x="130.2" y="96" transform="rotate(-90 130.2 96)">33</text>
<text x="133.7" y="96" transform="rotate(-90 133.7 96)">32</text>
<text x="137.2" y="96" transform="rotate(-90 137.2 96)">31</text>
<text x="140.8" y="96" transform="rotate(-90 140.8 96)">30</text>
<text x="144.3" y="96" transform="rotate(-90 144.3 96)">29</text>
<text x="147.8" y="96" transform="rotate(-90 147.8 96)">28</text>
<text x="151.3" y="96" transform="rotate(-90 151.3 96)">27</text>
<text x="154.9" y="96" transform="rotate(-90 154.9 96)">26</text>
<text x="158.4" y="96" transform="rotate(-90 158.4 96)">25</text>
<text x="161.9" y="96" transform="rotate(-90 161.9 96)">24</text>
<text x="165.5" y="96" transform="rotate(-90 165.5 96)">23</text>
<text x="169" y="96" transform="rotate(-90 169 96)">22</text>
<text x="172.5" y="96" transform="rotate(-90 172.5 96)">21</text>
<text x="271.2" y="90.3">6</text>
<text x="274.7" y="92.1">INT</text>
<text x="288.1" y="92.1">MISO</text>
<text x="298.3" y="90.3">7</text>
<text x="373.5" y="92.1">8</text>
<text x="373.5" y="95.6">9</text>
<text x="377" y="90.3">7</text>
<text x="377" y="93.8">8</text>
<text x="371.5" y="99.1">10</text>
<text x="377" y="97.4">9</text>
<text x="377" y="100.9">10</text>
<text x="110.4" y="106.9" transform="rotate(-90 110.4 106.9)">VSYS</text>
<text x="113.9" y="105.7" transform="rotate(-90 113.9 105.7)">GND</text>
<text x="131.6" y="105.7" transform="rotate(-90 131.6 105.7)">GND</text>
<text x="142.2" y="105.3" transform="rotate(-90 142.2 105.3)">RUN</text>
<text x="149.2" y="105.7" transform="rotate(-90 149.2 105.7)">GND</text>
<text x="166.9" y="105.7" transform="rotate(-90 166.9 105.7)">GND</text>
<text x="371.5" y="102.7">11</text>
<text x="371.5" y="106.2">12</text>
<text x="377" y="104.4">11</text>
<text x="377" y="108">12</text>
<text x="117.5" y="110.7" transform="rotate(-90 117.5 110.7)">3v3_EN</text>
<text x="128.1" y="111.8" transform="rotate(-90 128.1 111.8)">GPIO 28</text>
<text x="135.1" y="111.8" transform="rotate(-90 135.1 111.8)">GPIO 27</text>
<text x="138.6" y="111.8" transform="rotate(-90 138.6 111.8)">GPIO 26</text>
<text x="145.7" y="111.8" transform="rotate(-90 145.7 111.8)">GPIO 22</text>
<text x="152.8" y="111.8" transform="rotate(-90 152.8 111.8)">GPIO 21</text>
<text x="156.3" y="111.8" transform="rotate(-90 156.3 111.8)">GPIO 20</text>
<text x="159.8" y="111.8" transform="rotate(-90 159.8 111.8)">GPIO 19</text>
<text x="163.3" y="111.8" transform="rotate(-90 163.3 111.8)">GPIO 18</text>
<text x="170.4" y="111.8" transform="rotate(-90 170.4 111.8)">GPIO 17</text>
<text x="173.9" y="111.8" transform="rotate(-90 173.9 111.8)">GPIO 16</text>
<text x="371.5" y="109.7">13</text>
<text x="371.5" y="113.2">14</text>
<text x="377" y="111.5">13</text>
<text x="121" y="115.1" transform="rotate(-90 121 115.1)">3v3 (OUT)</text>
<text x="124.5" y="115.5" transform="rotate(-90 124.5 115.5)">ADC_VREF</text>
<text x="377" y="115">14</text>
<text x="33.2" y="142.2" transform="rotate(-90 33.2 142.2)">4</text>
<text x="34.9" y="138.7" transform="rotate(-90 34.9 138.7)">3v3</text>
<text x="36.7" y="142.2" transform="rotate(-90 36.7 142.2)">3</text>
<text x="38.5" y="138.7" transform="rotate(-90 38.5 138.7)">RX</text>
<text x="40.2" y="142.2" transform="rotate(-90 40.2 142.2)">2</text>
<text x="42" y="138.7" transform="rotate(-90 42 138.7)">TX</text>
<text x="43.7" y="142.2" transform="rotate(-90 43.7 142.2)">1</text>
<text x="45.5" y="138.7" transform="rotate(-90 45.5 138.7)">GND</text>
<text x="105.5" y="143.8" transform="rotate(-90 105.5 143.8)">1</text>
<text x="106.9" y="139.3" transform="rotate(-90 106.9 139.3)">GPIO 0</text>
<text x="109" y="143.8" transform="rotate(-90 109 143.8)">2</text>
<text x="110.4" y="139.3" transform="rotate(-90 110.4 139.3)">GPIO 1</text>
<text x="112.5" y="143.8" transform="rotate(-90 112.5 143.8)">3</text>
<text x="113.9" y="139.3" transform="rotate(-90 113.9 139.3)">GND</text>
<text x="116.1" y="143.8" transform="rotate(-90 116.1 143.8)">4</text>
<text x="117.5" y="139.3" transform="rotate(-90 117.5 139.3)">GPIO 2</text>
<text x="119.6" y="143.8" transform="rotate(-90 119.6 143.8)">5</text>
<text x="121" y="139.3" transform="rotate(-90 121 139.3)">GPIO 3</text>
<text x="123.1" y="143.8" transform="rotate(-90 123.1 143.8)">6</text>
<text x="124.5" y="139.3" transform="rotate(-90 124.5 139.3)">GPIO 4</text>
<text x="126.6" y="143.8" transform="rotate(-90 126.6 143.8)">7</text>
<text x="128.1" y="139.3" transform="rotate(-90 128.1 139.3)">GPIO 5</text>
<text x="130.2" y="143.8" transform="rotate(-90 130.2 143.8)">8</text>
<text x="131.6" y="139.3" transform="rotate(-90 131.6 139.3)">GND</text>
<text x="133.7" y="143.8" transform="rotate(-90 133.7 143.8)">9</text>
<text x="135.1" y="139.3" transform="rotate(-90 135.1 139.3)">GPIO 6</text>
<text x="138.6" y="139.3" transform="rotate(-90 138.6 139.3)">GPIO 7</text>
<text x="142.2" y="139.3" transform="rotate(-90 142.2 139.3)">GPIO 8</text>
<text x="145.7" y="139.3" transform="rotate(-90 145.7 139.3)">GPIO 9</text>
<text x="149.2" y="139.3" transform="rotate(-90 149.2 139.3)">GND</text>
<text x="152.8" y="139.3" transform="rotate(-90 152.8 139.3)">GPIO 10</text>
<text x="156.3" y="139.3" transform="rotate(-90 156.3 139.3)">GPIO 11</text>
<text x="159.8" y="139.3" transform="rotate(-90 159.8 139.3)">GPIO 12</text>
<text x="163.3" y="139.3" transform="rotate(-90 163.3 139.3)">GPIO 13</text>
<text x="166.9" y="139.3" transform="rotate(-90 166.9 139.3)">GND</text>
<text x="170.4" y="139.3" transform="rotate(-90 170.4 139.3)">GPIO 14</text>
<text x="173.9" y="139.3" transform="rotate(-90 173.9 139.3)">GPIO 15</text>
<text x="137.2" y="145.8" transform="rotate(-90 137.2 145.8)">10</text>
<text x="140.8" y="145.8" transform="rotate(-90 140.8 145.8)">11</text>
<text x="144.3" y="145.8" transform="rotate(-90 144.3 145.8)">12</text>
<text x="147.8" y="145.8" transform="rotate(-90 147.8 145.8)">13</text>
<text x="151.3" y="145.8" transform="rotate(-90 151.3 145.8)">14</text>
<text x="154.9" y="145.8" transform="rotate(-90 154.9 145.8)">15</text>
<text x="158.4" y="145.8" transform="rotate(-90 158.4 145.8)">16</text>
<text x="161.9" y="145.8" transform="rotate(-90 161.9 145.8)">17</text>
<text x="165.5" y="145.8" transform="rotate(-90 165.5 145.8)">18</text>
<text x="169" y="145.8" transform="rotate(-90 169 145.8)">19</text>
<text x="172.5" y="145.8" transform="rotate(-90 172.5 145.8)">20</text>
<text x="183.2" y="182">1</text>
<text x="183.2" y="185.6">2</text>
<text x="352.3" y="185.6">7</text>
<text x="370.2" y="183.8">A0</text>
<text x="375.9" y="182">1</text>
<text x="375.9" y="185.6">2</text>
<text x="352.3" y="189.1">6</text>
<text x="355.8" y="190.9">SCL</text>
<text x="355.8" y="187.3">WP</text>
<text x="370.2" y="187.3">A1</text>
<text x="370.2" y="190.9">A2</text>
<text x="375.9" y="189.1">3</text>
<text x="352.3" y="192.6">5</text>
<text x="355.8" y="194.4">SDA</text>
<text x="255.5" y="210.3">1</text>
<text x="255.5" y="213.8">2</text>
<text x="260" y="211.7">GND</text>
<text x="260" y="215.2">VCC</text>
<text x="255.5" y="217.3">3</text>
<text x="255.5" y="220.8">4</text>
<text x="260" y="218.7">SCL</text>
<text x="107.3" y="224.4">1</text>
<text x="116.4" y="224.4">2</text>
<text x="255.5" y="224.4">5</text>
<text x="255.5" y="227.9">6</text>
<text x="260" y="222.3">SDA</text>
<text x="260" y="225.8">RES</text>
<text x="107.3" y="231.4">3</text>
<text x="116.4" y="231.4">4</text>
<text x="255.5" y="231.4">7</text>
<text x="260" y="229.3">DC</text>
<text x="260" y="232.8">BL</text>
<text x="107.3" y="236.7">1</text>
<text x="116.4" y="236.7">2</text>
<text x="107.3" y="243.8">3</text>
<text x="116.4" y="243.8">4</text>
<text x="107.3" y="250.8">1</text>
<text x="116.4" y="250.8">2</text>
<text x="107.3" y="257.9">3</text>
<text x="116.4" y="257.9">4</text>
</g>
<g font-size="3.2">
<text x="42" y="36.4" transform="rotate(-90 42 36.4)">GND</text>
<text x="59.6" y="36.4" transform="rotate(-90 59.6 36.4)">GND</text>
<text x="146.2" y="39.2">1</text>
<text x="162.3" y="39.2">2</text>
<text x="40.2" y="44.1" transform="rotate(-90 40.2 44.1)">B12</text>
<text x="57.9" y="44.1" transform="rotate(-90 57.9 44.1)">A12</text>
<text x="271.2" y="72.7">1</text>
<text x="271.2" y="76.2">2</text>
<text x="274.7" y="74.4">GND</text>
<text x="274.7" y="78">GND</text>
<text x="289.5" y="74.4">GND</text>
<text x="298.3" y="72.7">12</text>
<text x="55.7" y="112.1" transform="rotate(-90 55.7 112.1)">1</text>
<text x="59.3" y="112.1" transform="rotate(-90 59.3 112.1)">2</text>
<text x="62.8" y="112.1" transform="rotate(-90 62.8 112.1)">3</text>
<text x="323.8" y="118.9" transform="rotate(-90 323.8 118.9)">1</text>
<text x="327.4" y="118.9" transform="rotate(-90 327.4 118.9)">2</text>
<text x="330.9" y="118.9" transform="rotate(-90 330.9 118.9)">3</text>
<text x="334.4" y="118.9" transform="rotate(-90 334.4 118.9)">4</text>
<text x="367.9" y="194.4">VSS</text>
<text x="375.9" y="192.6">4</text>
</g>
<g font-size="3.2" fill="#f00">
<text x="105.5" y="96" transform="rotate(-90 105.5 96)">40</text>
<text x="106.9" y="107.3" transform="rotate(-90 106.9 107.3)">VBUS</text>
<text x="352.3" y="182">8</text>
<text x="355.8" y="183.8">VCC</text>
</g>
<g font-size="2.5" fill="#838383">
<text x="287.2" y="146.8">I2C</text>
<text x="285.8" y="164.5">I2C-1</text>
<text x="287.2" y="169.7">I2C</text>
<text x="285.8" y="187.4">I2C-2</text>
</g>
<g font-size="2.1" fill="#a54b4b">
<text x="288.1" y="150">1</text>
<text x="295" y="148.3">1</text>
<text x="288.1" y="153.5">2</text>
<text x="295" y="151.7">2</text>
<text x="295" y="155.2">3</text>
<text x="288.1" y="156.9">3</text>
<text x="288.1" y="160.4">4</text>
<text x="295" y="158.7">4</text>
<text x="288.1" y="172.9">1</text>
<text x="295" y="171.2">1</text>
<text x="288.1" y="176.4">2</text>
<text x="288.1" y="179.9">3</text>
<text x="295" y="174.7">2</text>
<text x="295" y="178.1">3</text>
<text x="288.1" y="183.3">4</text>
<text x="295" y="181.6">4</text>
</g>
</svg>
